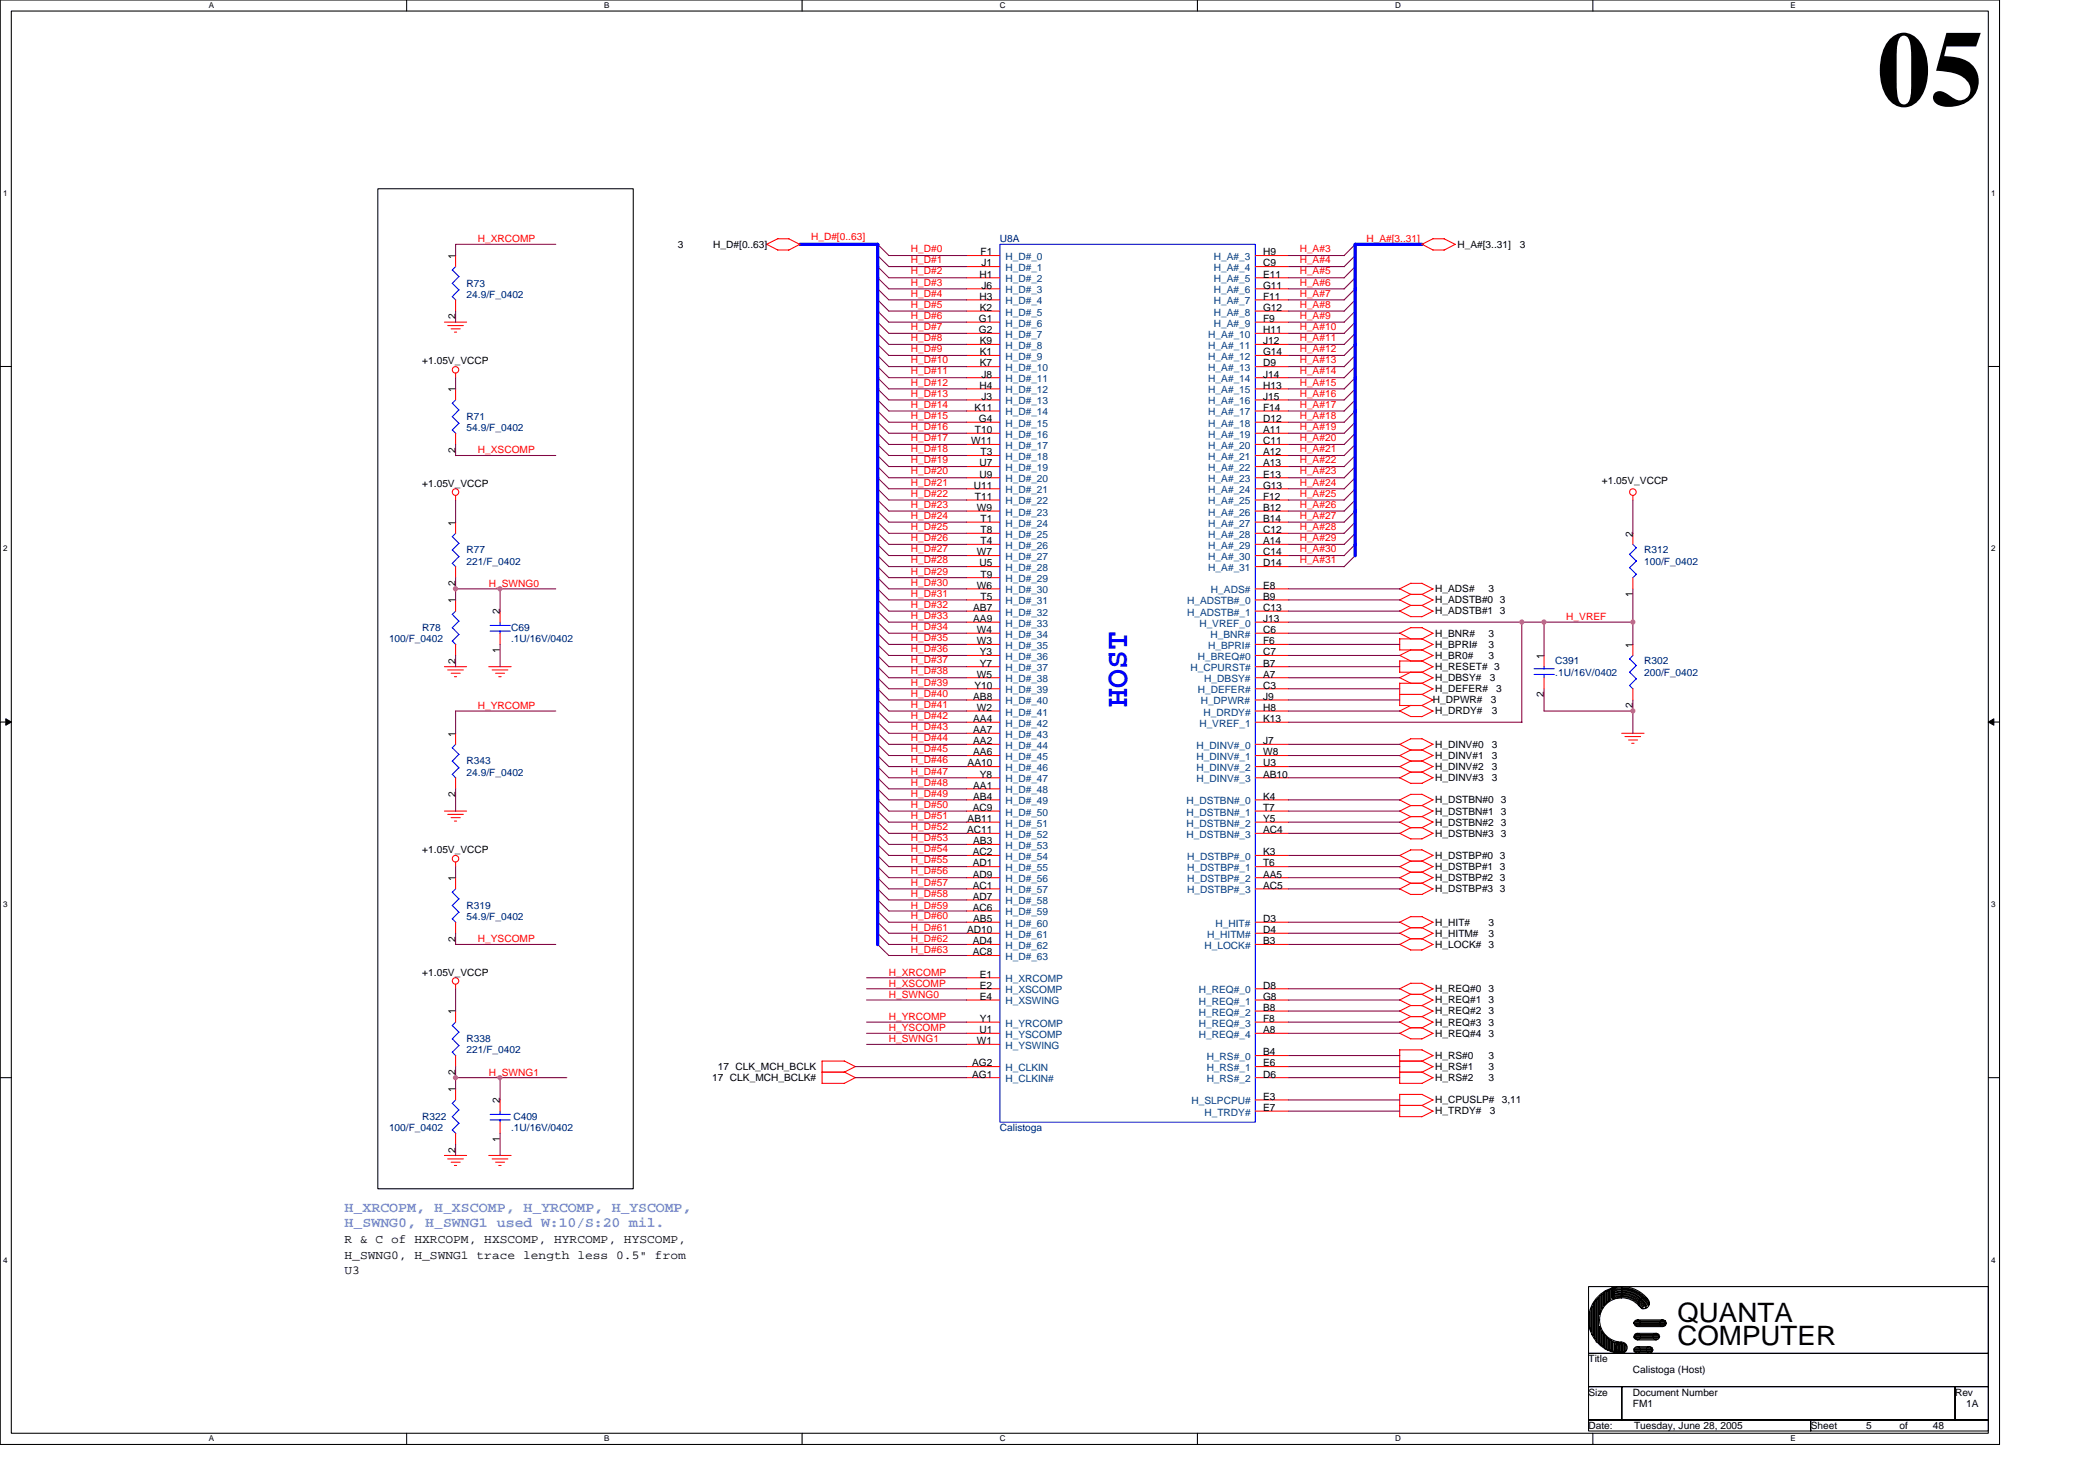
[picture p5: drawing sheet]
<svg xmlns="http://www.w3.org/2000/svg" width="297mm" height="210mm" viewBox="0 0 297 210" stroke-linecap="round" stroke-linejoin="round" font-family="sans-serif">
<path d="M0 0h283.5v204.7h-283.5zM1.6 1.6h280.3v201.5h-280.3z" fill="none" stroke="#000" stroke-width=".15"/>
<g fill="#fff">
<path d="M29.6 .1h.8v1.3h-.8z"/>
<path d="M29.6 203.3h.8v1.3h-.8z"/>
</g>
<path d="M57.7 0v1.6M57.7 203.1v1.6" fill="none" stroke="#000" stroke-width=".15"/>
<g fill="#fff">
<path d="M85.7 .1h.7v1.3h-.7z"/>
<path d="M85.7 203.3h.7v1.3h-.7z"/>
</g>
<path d="M113.7 0v1.6M113.7 203.1v1.6" fill="none" stroke="#000" stroke-width=".15"/>
<g fill="#fff">
<path d="M141.7 .1h.9v1.3h-.9z"/>
<path d="M141.7 203.3h.9v1.3h-.9z"/>
</g>
<path d="M169.8 0v1.6M169.8 203.1v1.6" fill="none" stroke="#000" stroke-width=".15"/>
<g fill="#fff">
<path d="M197.8 .1h.8v1.3h-.8z"/>
<path d="M197.8 203.3h.8v1.3h-.8z"/>
</g>
<path d="M225.8 0v1.6M225.8 203.1v1.6" fill="none" stroke="#000" stroke-width=".15"/>
<g fill="#fff">
<path d="M253.9 .1h.7v1.3h-.7z"/>
<path d="M253.9 203.3h.7v1.3h-.7z"/>
<path d="M.4 26.8h.7v1.2h-.7z"/>
<path d="M282.3 26.8h.6v1.2h-.6z"/>
<path d="M.4 77.1h.7v1.3h-.7z"/>
<path d="M282.3 77.1h.6v1.3h-.6z"/>
</g>
<path d="M0 51.9h1.6M281.9 51.9h1.6" fill="none" stroke="#000" stroke-width=".15"/>
<g fill="#fff">
<path d="M.4 127.5h.7v1.3h-.7z"/>
<path d="M282.3 127.5h.6v1.3h-.6z"/>
</g>
<path d="M0 102.3h1.6M281.9 102.3h1.6" fill="none" stroke="#000" stroke-width=".15"/>
<path d="M.8 101.9l.8 .4-.8 .5zM281.9 102.3l.8-.4v.9z" fill="#000" stroke="#000" stroke-width=".14"/>
<g fill="#fff">
<path d="M.4 177.9h.7v1.3h-.7z"/>
<path d="M282.3 177.9h.6v1.3h-.6z"/>
</g>
<g fill="none" stroke="#000" stroke-width=".15">
<path d="M53.6 26.8h36.2v141.7h-36.2zM0 152.7h1.6M281.9 152.7h1.6M225.2 182.4h56.7v9.4h-56.7zM225.2 191.8h56.7v4.7h-56.7zM225.2 196.5h4.8v4.8h-4.8zM225.4 186v2.2l.2 .5M225.7 185.2v3.9l.2 .2M225.7 185.2l-.2 .3v3.2M225.9 184.8v4.5M226 184.6v5l.2 .2M226 184.5l-.1 .4"/>
<path d="M226.3 184.2v6M226.4 184.2l-.2 .2v5.4M226.6 183.9v6.5M226.6 190.4h.2M226.7 183.9l-.2 .2v6.1M226.8 183.6v2.7l.2-.5M227 188.3v2.3l.1 .1M227 188.4l-.2-.4v2.4M227.1 183.5v2M227.1 183.4l-.1 .2v2.2M227.3 189v1.9M227.3 190.9l.2 .1"/>
<path d="M227.3 189l-.2-.3v2M227.3 185.3l-.2 .2M227.4 183.1v2M227.4 189.1v1.9M227.4 189.1l.2 .2M227.5 183.1l-.2 .2v2M227.6 191.2h.2M227.6 189.3v1.9M227.6 184.8l-.2 .2M227.8 183v1.7M227.8 183h-.2v1.9M227.9 189.6v1.7h.2"/>
<path d="M227.9 189.6l-.1-.2v1.8M227.9 184.5l-.1 .2M228.1 182.8v1.6M228.1 182.8l-.2 .2v1.6M228.2 182.8v1.4M228.2 189.9v1.4l.2 .2M228.2 189.9l-.1-.1v1.5M228.2 184.2l-.1 .2M228.4 182.7v1.6M228.4 189.9v1.6M228.4 189.9l.2 .2M228.4 182.6l-.2 .2"/>
<path d="M228.5 190.1v1.4M228.7 183.7l1.2-.2a3.6 3.6 0 0 1 3.1 1.7M228.7 183.5l1.2-.2a3.8 3.8 0 0 1 3.4 2.1M228.7 183.3l1.2-.2a3.9 3.9 0 0 1 3.6 2.3M228.7 183.2l1.2-.2a4 4 0 0 1 3.6 2.1M228.7 183l1.2-.2a4.2 4.2 0 0 1 3.8 2.2M228.7 182.7l1.2-.2a4.6 4.6 0 0 1 3.9 2.2M228.7 190.1v1.4h-.2M228.7 184.1l-.2-.2v-1.3l.2-.1v1.6M228.7 190.2h.2M228.7 184l1.2-.2a3.3 3.3 0 0 1 3 1.7M228.7 183.8l1.2-.2a3.5 3.5 0 0 1 3.1 1.9"/>
<path d="M228.8 182.8l1.1-.1a4.4 4.4 0 0 1 3.9 2.2M228.9 191.5h.1M228.9 182.6v1.3M228.9 190.2v1.3M229 190.2h.2M229 190.2v1.3M229.3 190.2v1.5l.2-.2M229.3 190.2l-.5 1.4h.4v-1.4M229.5 190.2v1.3M229.5 190.2l.2 .4M229.6 190.5v1.1h.2M229.9 182.4l-1.4 .2"/>
<path d="M229.9 183.9l-1.1 .2M230 196.5h47.2v4.8h-47.2zM230 190.4v1.2h.1v-1.2h.2M230 190.4h-.2v1.2M230.3 190.4v1.3l.1-.2M230.4 190.5v1M230.4 190.5l.2 .2M230.6 190.7v.6M231.7 187.6h4.6M231.7 189.4h3.6M231.8 187.2h4.3v.2h-4.4v.2M231.8 189.1h3.4"/>
<path d="M231.8 191h2.4M232 187.9h4.1M232 189.8h3M232 191.6h2.2M232.2 190.9h1.7M232.2 191.8h1.7M232.2 189.9h2.7M232.2 189h2.7M232.2 188h3.6M232.2 187.1h3.6M232.4 185.1a3.1 3.1 0 0 0-2.5-1.2 3.1 3.1 0 0 0-3.1 3.1 3.2 3.2 0 0 0 3.1 3.2M233.6 184.1a4.7 4.7 0 0 0-3.7-1.7 4.7 4.7 0 0 0-4.7 4.6 4.7 4.7 0 0 0 4.7 4.8"/>
<path d="M234.2 191.2h-2.5v.1h2.7l-.2 .2M234.2 191v.2M234.2 191.5h-2.5l.3 .2M235.2 189.1v.2h-3.4l-.1 .2M235.3 189.4l-.2 .2h-3.4l.3 .2M236.1 187.7h-4.3l.2 .2M236.3 187.6l-.2 .1M277.2 196.5h4.7v4.8h-4.7zM225.2 201.3h31.5v1.5h-31.5zM256.7 201.3h25.2v1.5h-25.2z"/>
<circle cx="229.9" cy="191" r=".78"/>
<circle cx="232.1" cy="187.5" r=".46"/>
<circle cx="232.1" cy="191.3" r=".46"/>
<circle cx="232.1" cy="189.4" r=".46"/>
<circle cx="233.1" cy="184.7" r=".77"/>
<circle cx="233.9" cy="191.3" r=".46"/>
<circle cx="234.8" cy="189.4" r=".46"/>
<circle cx="235.8" cy="187.5" r=".47"/>
</g>
<g fill="none" stroke="#f00" stroke-width=".15">
<path d="M64.6 36.2v1.6M108.7 34.6l1.6 .8M110.3 33.8h1.6M110.3 33.8l-1.6 .8M111.8 33.8l1.6 .8M113.4 34.6l-1.6 .8h-1.5M137 36.2h4.8M137 37.8h4.8M137 39.4h4.8M178 36.2h4.7M178 37.8h4.7M178 39.4h4.7"/>
<path d="M201.6 34.6l1.6 .8M203.2 35.4h1.6M203.2 33.8h1.6l1.6 .8M203.2 33.8l-1.6 .8M206.3 34.6l-1.6 .9M63 45.7h3.2M63.5 46.1h2.2M64 46.6h1.3M64.4 47.1h.3M64.6 42.5v1.6M64.6 52.9v.7M64.6 55.1v1.6"/>
<path d="M137 45.7h4.8M137 40.9h4.8M137 42.5h4.8M137 44.1h4.8M137 47.2h4.8M137 48.8h4.8M137 50.4h4.8M137 52h4.8M137 53.5h4.8M137 55.1h4.8M137 56.7h4.8M137 58.3h4.8"/>
<path d="M137 59.8h4.8M178 45.7h4.7M178 40.9h4.7M178 42.5h4.7M178 44.1h4.7M178 47.2h4.7M178 48.8h4.7M178 50.4h4.7M178 52h4.7M178 53.5h4.7M178 55.1h4.7M178 56.7h4.7"/>
<path d="M178 58.3h4.7M178 59.8h4.7M64.6 61.4v1.6M64.6 70.2v.7M64.6 74v1.6M137 61.4h4.8M137 63h4.8M137 64.6h4.8M137 66.1h4.8M137 67.7h4.8M137 69.3h4.8M137 70.9h4.8"/>
<path d="M137 72.4h4.8M137 74h4.8M137 75.6h4.8M137 77.2h4.8M137 78.7h4.8M178 61.4h4.7M178 63h4.7M178 64.6h4.7M178 66.1h4.7M178 67.7h4.7M178 69.3h4.7M178 70.9h4.7"/>
<path d="M178 72.4h4.7M178 74h4.7M178 75.6h4.7M178 77.2h4.7M178 78.7h4.7M231.5 70.2v.7M231.5 75.6v1.6M63 94.5h3.2M63.5 95h2.2M64 95.4h1.3M64.4 95.9h.3M64.6 80.3v1.6"/>
<path d="M64.6 85v1.6M64.6 91.3v1.6M69.3 94.5h3.2M69.8 95h2.2M70.3 95.4h1.2M70.7 95.9h.4M70.9 86.6v1.6M70.9 89.7v1.6M137 94.5h4.8M137 80.3h4.8M137 83.5h4.8M137 85h4.8"/>
<path d="M137 86.6h4.8M137 88.2h4.8M137 89.7h4.8M137 91.3h4.8M137 92.9h4.8M137 81.9h4.8M137 96.1h4.8M137 97.6h4.8M137 99.2h4.8M178 94.5h4.7M178 80.3h4.7M178 83.5h4.7"/>
<path d="M178 85h4.7M178 86.6h4.7M178 88.2h4.7M178 89.7h4.7M178 91.3h4.7M178 92.9h4.7M178 96.1h4.7M178 97.6h4.7M178 99.2h4.7M198.4 92.1h3.2l1.6 .8M198.4 92.9l1.6 .8M198.4 98.4h3.2"/>
<path d="M198.4 95.3h3.2l1.6 .8M198.4 96l1.6 .8M198.4 83.4l1.6 .8M198.4 85l1.6 .8M198.4 89.7l1.6 .9M198.4 86.6l1.6 .8M198.5 93.7h3.1l1.6 .8M198.5 90.5v1.6M198.5 93.7v1.6M198.5 96.8v3.2M198.5 100h3.1M198.5 96.8h3.1l1.6 .8"/>
<path d="M198.5 90.6h3.1l1.6 .8M200 84.2h1.6l1.6 .8M200 85.8h1.6l1.6 .8M200 87.4h1.6M200 82.7h1.6l1.6 .8M200 89h1.6l1.6 .8M200 92.1l-1.5 .8M200 95.2l-1.5 .9M200 100l-1.5 .8M200 82.7l-1.5 .8M200 84.2l-1.5 .8M200 88.9l-1.5 .8"/>
<path d="M200 85.8l-1.5 .8M201.6 98.4l1.6 .8M201.6 100l1.6 .8M203.2 92.9l-1.6 .8M203.2 97.6l-1.6 .8M203.2 96.1l-1.6 .8M203.2 94.5l-1.6 .8M203.2 83.5l-1.6 .8M203.2 85l-1.6 .8M203.2 91.3l-1.6 .8M203.2 89.7l-1.6 .9M203.2 86.6l-1.6 .8"/>
<path d="M203.2 99.2l-1.6 .8M218.9 92.9v1.6M218.9 96.1v1.5M231.5 81.9v1.6M231.5 91.3v1.6M231.5 97.6v1.6M63 115h3.2M63.5 115.4h2.2M64 115.9h1.3M64.4 116.4h.3M64.6 103.9v1.6M64.6 110.2v1.6"/>
<path d="M137 103.9h4.8M137 115h4.8M137 100.8h4.8M137 102.4h4.8M137 105.5h4.8M137 107.1h4.8M137 108.6h4.8M137 110.2h4.8M137 111.8h4.8M137 113.4h4.8M137 116.5h4.8M137 118.1h4.8"/>
<path d="M137 119.7h4.8M178 115h4.7M178 100.8h4.7M178 102.4h4.7M178 105.5h4.7M178 107.1h4.7M178 108.6h4.7M178 110.2h4.7M178 113.4h4.7M178 116.5h4.7M178 118.1h4.7M198.4 100.8l1.6 .8"/>
<path d="M198.5 108.6l1.5 .9M198.5 116.5l1.5 .8M198.5 118.1l1.5 .8M198.5 113.4l1.5 .8M198.5 110.2l1.5 .8M198.5 105.5l1.5 .8M198.5 107.1l1.5 .8M198.5 115l1.5 .8M200 112.6h1.6M200 104.7h1.6M200 101.6h1.6M200 107.9l-1.6 .8"/>
<path d="M200 115.7l-1.6 .8M200 117.3l-1.6 .8M200 112.6l-1.6 .8M200 109.4l-1.6 .9M200 104.7l-1.6 .8M200 106.3l-1.6 .8M200 114.2l-1.6 .8M201.6 107.8l1.6 .8M201.6 115.7l1.6 .8M201.6 117.3l1.6 .8M201.6 112.6l1.6 .8M201.6 109.4l1.6 .8"/>
<path d="M201.6 104.7l1.6 .8M201.6 106.3l1.6 .8M201.6 114.2l1.6 .8M203.2 100.8l-1.6 .8M203.2 108.6l-1.6 .8h-1.6M203.2 107.1l-1.6 .8h-1.6M203.2 116.5l-1.6 .8h-1.6M203.2 114.9l-1.6 .8h-1.6M203.2 118.1l-1.6 .8h-1.6M203.2 113.3l-1.6 .9h-1.6M203.2 110.2l-1.6 .8h-1.6M203.2 105.5l-1.6 .8h-1.6"/>
<path d="M229.9 103.9h3.2M230.4 104.4h2.2M230.9 104.9h1.3M231.3 105.3h.4M64.6 122.2v.7M64.6 124.4v1.6M64.6 130.7v1.6M64.6 139.5v.7M137 138.6h4.8M137 121.2h4.8M137 122.8h4.8M137 124.4h4.8"/>
<path d="M137 126h4.8M137 127.6h4.8M137 129.1h4.8M137 130.7h4.8M137 132.3h4.8M137 133.9h4.8M137 135.4h4.8M178 121.2h4.7M178 122.8h4.7M178 124.4h4.7M178 126h4.7M178 130.7h4.7"/>
<path d="M178 132.3h4.7M178 133.9h4.7M198.4 133.8l1.6 .8M198.4 132.2l1.6 .9M198.4 130.7l1.6 .8M198.5 124.4l1.5 .8M198.5 126l1.5 .8M198.5 121.2l1.5 .9M198.5 122.8l1.5 .8M200 133.1h1.6l1.6 .8M200 134.6h1.6M200 131.5h1.6l1.6 .8"/>
<path d="M200 120.5h1.6M200 129.9h1.6l1.6 .8M200 123.6l-1.6 .8M200 125.2l-1.6 .8M200 120.5l-1.6 .8M200 122l-1.6 .9M200 139.4h1.6l1.6 .8M200 133l-1.5 .9M200 131.5l-1.5 .8M200 129.9l-1.5 .8M200 139.3l-1.5 .8M201.6 123.6l1.6 .8"/>
<path d="M201.6 125.2l1.6 .8M201.6 120.4l1.6 .8M201.6 122l1.6 .8M203.2 133.9l-1.6 .8M203.2 132.3l-1.6 .8M203.2 130.7l-1.6 .8M203.2 124.4l-1.6 .8h-1.6M203.2 122.8l-1.6 .8h-1.6M203.2 126l-1.6 .8h-1.6M203.2 121.2l-1.6 .8h-1.6M64.6 143.3v1.6M64.6 149.6v1.6"/>
<path d="M64.6 154.3v1.6M70.9 155.9v1.6M70.9 159v1.6M116.5 152h3.2M119.7 150.4l1.6 .8M119.7 151.9l1.6 .8M119.7 150.4h-3.2l.1 3.2 3.1-.1M121.3 151.2l-1.6 .8M121.3 152.7l-1.6 .8M137 152.7h4.8M137 151.2h4.8M137 140.1h4.8"/>
<path d="M137 141.7h4.8M137 144.9h4.8M137 146.5h4.8M137 148h4.8M178 152.7h4.7M178 151.2h4.7M178 140.1h4.7M178 141.7h4.7M178 144.9h4.7M178 146.5h4.7M178 143.3h4.7M178 149.6h4.7"/>
<path d="M178 155.9h4.7M178 157.5h4.7M198.4 150.4h3.2l1.6 .8M198.4 152h3.2l1.6 .8M198.4 153.5h3.2M198.4 156.7h3.2l1.6 .8M198.4 158.3h3.2M198.4 143.3l1.6 .8M198.4 144.8l1.6 .9M198.4 146.4l1.6 .8M198.4 141.7l1.6 .8M198.4 140.1l1.6 .8"/>
<path d="M198.5 148.8v4.7M198.5 155.1v3.2M198.5 155.1h3.1l1.6 .8M198.5 148.8h3.1l1.6 .8M200 142.5h1.6l1.6 .8M200 144.1h1.6l1.6 .8M200 145.7h1.6l1.6 .8M200 147.2h1.6M200 140.9h1.6l1.6 .9M200 142.5l-1.5 .8M200 144.1l-1.5 .8M200 145.6l-1.5 .9"/>
<path d="M200 140.9l-1.5 .8M203.2 152.7l-1.6 .9M203.2 151.2l-1.6 .8M203.2 155.9l-1.6 .8M203.2 157.5l-1.6 .8M203.2 143.3l-1.6 .8M203.2 144.9l-1.6 .8M203.2 146.5l-1.6 .8M203.2 141.7l-1.6 .8M203.2 140.1l-1.6 .8M203.2 149.6l-1.6 .8M63 163.8h3.2"/>
<path d="M63.5 164.3h2.2M64 164.7h1.3M64.4 165.2h.3M64.6 160.6v1.6M69.3 163.8h3.2M69.8 164.3h2.2M70.3 164.7h1.2M70.7 165.2h.4"/>
<circle cx="64.6" cy="52.4" r=".46"/>
<circle cx="64.6" cy="69.7" r=".46"/>
<circle cx="231.5" cy="69.7" r=".47"/>
<circle cx="64.6" cy="121.7" r=".46"/>
<circle cx="64.6" cy="139" r=".46"/>
</g>
<g fill="none" stroke="#00f" stroke-width=".15">
<path d="M64.6 37.8l-.5 .5 1 .9M65.1 39.2l-1 1 1 .9M141.8 34.6h36.2v124.4h-36.2zM64.1 42l.5 .5M64.1 57.1l1 1M64.1 59.1l1 .9M64.6 56.7l-.5 .5M65.1 41.1l-1 1M65.1 58.1l-1 1M65.1 60l-1 1M64.1 79.8l.5 .5M64.1 60.9l.5 .5"/>
<path d="M64.6 75.6l-.5 .5 1 .9M65.1 77l-1 1 1 .9-1 1M231 78.5l1 1M231.5 77.1l.5 .5M232 79.5l-.9 1M232 77.6l-.9 1M64.1 90.8l.5 .6M64.6 86.6l-.5 .5 1 1-1 .9 1 .9-1 1M69.5 88.6h2.8M69.5 89.5h2.8M70.9 88.2v.5M70.9 89.4v.3"/>
<path d="M217.5 95.6h2.9M217.5 94.8h2.9M218.9 94.5v.3M218.9 95.6v.5M231 80.4l1 1M231.1 97.2l.4 .4M231.5 92.9l-.5 .5 1 .9M232 94.3l-1 1 1 .9M232 96.2l-1 1M232 81.4l-.5 .5M64.1 106l1 .9M64.1 107.9l1 .9"/>
<path d="M64.1 109.7l.5 .6M64.6 105.5l-.5 .5M65.1 106.9l-1 1M65.1 108.8l-1 1M64.1 126.4l1 1M64.6 126l-.5 .5M65.1 127.4l-1 1 1 .9M65.1 129.3l-1 .9 .5 .5M64.1 149.1l.5 .5M64.6 144.9l-.5 .5 1 .9-1 1 1 .9-1 .9M64.6 155.9l-.5 .5 1 .9M65.1 157.3l-1 1 1 .9"/>
<path d="M65.1 159.2l-1 1M69.5 157.9h2.8M69.5 158.7h2.8M70.9 157.5v.5M70.9 158.7v.3M64.1 160.1l.5 .5"/>
</g>
<g fill="none" stroke="#800040" stroke-width=".15">
<path d="M78.8 34.6h-14.2v1.6M124.4 34.6l1.6 1.6h11.1M124.4 37.8l1.6 1.6h11.1M124.4 39.3l1.6 1.6h11.1M124.4 36.2l1.6 1.6h11.1M182.7 39.4h7.9M182.7 36.2h7.9M182.7 37.8h7.9M192.1 34.6l-1.5 1.6M192.1 37.8l-1.5 1.6M192.1 39.4l-1.5 1.6M192.1 36.2l-1.5 1.6"/>
<path d="M64.6 44.1v1.6M64.6 53.5v1.6M124.4 51.9l1.6 1.6h11.1M124.4 59.8l1.6 1.6h11.1M124.4 55.1l1.6 1.6h11.1M124.4 58.2l1.6 1.6h11.1M124.4 53.5l1.6 1.6h11.1M124.4 42.5l1.6 1.6h11.1M124.4 50.4l1.6 1.6h11.1M124.4 45.6l1.6 1.6h11.1M124.4 44.1l1.6 1.6h11.1M124.4 47.2l1.6 1.6h11.1"/>
<path d="M124.4 48.8l1.6 1.6h11.1M124.4 56.7l1.6 1.6h11.1M124.4 40.9l1.6 1.6h11.1M182.7 52h7.9M182.7 55.1h7.9M182.7 42.5h7.9M182.7 58.3h7.9M182.7 50.4h7.9M182.7 53.5h7.9M182.7 40.9h7.9M182.7 48.8h7.9M182.7 44.1h7.9"/>
<path d="M182.7 47.2h7.9M182.7 45.7h7.9M182.7 59.8h7.9M182.7 56.7h7.9M192.1 44.1l-1.5 1.6M192.1 56.7l-1.5 1.6M192.1 59.8l-1.5 1.6M192.1 45.7l-1.5 1.6M192.1 48.8l-1.5 1.6M192.1 53.5l-1.5 1.6M192.1 50.4l-1.5 1.6M192.1 42.5l-1.5 1.6"/>
<path d="M192.1 47.2l-1.5 1.6M192.1 58.3l-1.5 1.6M192.1 55.1l-1.5 1.6M192.1 52l-1.5 1.6M192.1 40.9l-1.5 1.6M64.6 63v1.6M64.6 70.9v3.1M64.6 64.6h14.2M124.4 66.1l1.6 1.6h11.1M124.4 64.5l1.6 1.6h11.1M124.4 67.7l1.6 1.6h11.1M124.4 70.8l1.6 1.6h11.1"/>
<path d="M124.4 78.7l1.6 1.6h11.1M124.4 69.3l1.6 1.6h11.1M124.4 75.6l1.6 1.6h11.1M124.4 74l1.6 1.6h11.1M124.4 77.1l1.6 1.6h11.1M124.4 72.4l1.6 1.6h11.1M124.4 63l1.6 1.6h11.1M124.4 61.4l1.6 1.6h11.1M182.7 77.2h7.9M182.7 64.6h7.9M182.7 75.6h7.9M182.7 72.4h7.9"/>
<path d="M182.7 66.1h7.9M182.7 74h7.9M182.7 67.7h7.9M182.7 61.4h7.9M182.7 78.7h7.9M182.7 70.9h7.9M182.7 63h7.9M182.7 69.3h7.9M192.1 70.9l-1.5 1.6M192.1 67.7l-1.5 1.6M192.1 72.4l-1.5 1.6M192.1 75.6l-1.5 1.6"/>
<path d="M192.1 61.4l-1.5 1.6M192.1 64.6l-1.5 1.5M192.1 77.2l-1.5 1.6M192.1 66.1l-1.5 1.6M192.1 69.3l-1.5 1.6M192.1 74l-1.5 1.6M192.1 63l-1.5 1.6M192.1 78.7l-1.5 1.6M231.5 70.9v4.7M64.6 81.9v3.1M64.6 92.9v1.6M64.6 83.5h14.2"/>
<path d="M70.9 83.5v3.1M70.9 91.3v3.2M124.4 97.6l1.6 1.6h11.1M124.4 99.2l1.6 1.6h11.1M124.4 94.5l1.6 1.6h11.1M124.4 88.2l1.6 1.5h11.1M124.4 91.3l1.6 1.6h11.1M124.4 92.9l1.6 1.6h11.1M124.4 96l1.6 1.6h11.1M124.4 83.4l1.6 1.6h11.1M124.4 80.3l1.6 1.6h11.1M124.4 81.9l1.6 1.6h11.1"/>
<path d="M124.4 89.7l1.6 1.6h11.1M124.4 85l1.6 1.6h11.1M124.4 86.6l1.6 1.6h11.1M182.7 86.6h15.8M182.7 92.9h15.8M182.7 85h15.8M182.7 83.5h15.8M182.7 89.7h15.8M182.7 94.5h15.8M182.7 91.3h15.8M182.7 99.2h15.8M182.7 80.3h7.9"/>
<path d="M182.7 88.2h48.8M182.7 96.1h15.8M182.7 97.6h15.8M215.8 88.2v14.2M218.9 88.2v4.7M218.9 97.6v3.2M231.5 83.5v7.9M231.5 99.2v4.7M64.6 111.8v3.2M78.8 100.8h-14.2v3.1M124.4 100.8l1.6 1.6h11.1M124.4 108.6l1.6 1.6h11.1"/>
<path d="M124.4 119.7l1.6 1.5h11.1M124.4 118.1l1.6 1.6h11.1M124.4 114.9l1.6 1.6h11.1M124.4 107.1l1.6 1.5h11.1M124.4 113.3l1.6 1.7h11.1M124.4 116.5l1.6 1.6h11.1M124.4 110.2l1.6 1.6h11.1M124.4 111.8l1.6 1.6h11.1M124.4 102.3l1.6 1.6h11.1M124.4 103.9l1.6 1.6h11.1M124.4 105.5l1.6 1.6h11.1M182.7 108.6h15.8"/>
<path d="M182.7 116.5h15.8M182.7 100.8h15.8M182.7 110.2h15.8M182.7 115h15.8M182.7 107.1h15.8M182.7 105.5h15.8M182.7 113.4h15.8M182.7 118.1h15.8M182.7 102.4h33.1M218.9 100.8h12.6M64.6 122.8v1.6M64.6 132.3v1.6"/>
<path d="M64.6 133.9h14.2M122.9 138.6h14.2M124.4 122.8l1.6 1.6h11.1M124.4 124.4l1.6 1.6h11.1M124.4 129.1l1.6 1.6h11.1M124.4 132.2l1.6 1.7h11.1M124.4 127.5l1.6 1.6h11.1M124.4 133.8l1.6 1.6h11.1M124.4 126l1.6 1.6h11.1M124.4 130.7l1.6 1.6h11.1M124.4 121.2l1.6 1.6h11.1M182.7 130.7h15.8"/>
<path d="M182.7 133.9h15.8M182.7 124.4h15.8M182.7 122.8h15.8M182.7 132.3h15.8M182.7 126h15.8M182.7 121.2h15.8M64.6 140.1v3.2M64.6 151.2v3.1M64.6 152.7h15.8M70.9 152.7v3.2M121.3 152.7h15.8M121.3 151.2h15.8"/>
<path d="M122.9 146.5h14.2M122.9 140.1h14.2M122.9 144.9h14.2M122.9 141.7h14.2M122.9 148h14.2M182.7 146.5h15.8M182.7 140.1h15.8M182.7 144.9h15.8M182.7 149.6h15.8M182.7 152.7h15.8M182.7 151.2h15.8M182.7 157.5h15.8"/>
<path d="M182.7 141.7h15.8M182.7 143.3h15.8M182.7 155.9h15.8M64.6 162.2v1.6M70.9 160.6v3.2"/>
</g>
<path d="M113.4 34.6h11v99.3M201.6 34.6h-9.5v44.2" fill="none" stroke="#00f" stroke-width=".47"/>
<g fill="#f0f" stroke="#f0f" stroke-width=".15">
<circle cx="70.9" cy="152.7" r=".3"/>
<circle cx="231.5" cy="100.8" r=".3"/>
<circle cx="64.6" cy="152.7" r=".3"/>
<circle cx="64.6" cy="83.4" r=".31"/>
<circle cx="70.9" cy="83.4" r=".3"/>
<circle cx="231.5" cy="88.2" r=".3"/>
<circle cx="215.8" cy="88.2" r=".3"/>
<circle cx="218.9" cy="88.2" r=".31"/>
</g>
<text font-size="15.1" x="266.2" y="15">05</text>
<text font-size="4.6" fill="#00f" x="159.8" y="100.1" transform="rotate(-90 159.8 100.1)">HOST</text>
<g font-size="3.8">
<text x="237.8" y="187.3">QUANTA</text>
<text x="237.8" y="190.7">COMPUTER</text>
</g>
<g font-size="2.1" fill="#8080ff">
<text x="48.8" y="171.8">H_XRCOPM, H_XSCOMP, H_YRCOMP, H_YSCOMP,</text>
<text x="48.8" y="173.9">H_SWNG0, H_SWNG1 used W:10/S:20 mil.</text>
</g>
<g font-size="1.7">
<text x="48.8" y="176.2">R &amp; C of HXRCOPM, HXSCOMP, HYRCOMP, HYSCOMP,</text>
<text x="48.8" y="178.4">H_SWNG0, H_SWNG1 trace length less 0.5&quot; from</text>
<text x="48.8" y="180.6">U3</text>
</g>
<g font-size="1.4" fill="#f00">
<text x="67.8" y="34.3">H_XRCOMP</text>
<text x="115" y="34">H_D#[0..63]</text>
<text x="129.2" y="35.8">H_D#0</text>
<text x="184.3" y="35.8">H_A#3</text>
<text x="193.7" y="34.3">H_A#[3..31]</text>
<text x="129.2" y="38.9">H_D#2</text>
<text x="129.2" y="40.5">H_D#3</text>
<text x="129.2" y="37.3">H_D#1</text>
<text x="184.3" y="40.5">H_A#6</text>
<text x="184.3" y="38.9">H_A#5</text>
<text x="184.3" y="37.3">H_A#4</text>
<text x="129.2" y="43.6">H_D#5</text>
<text x="129.2" y="46.8">H_D#7</text>
<text x="129.2" y="45.2">H_D#6</text>
<text x="129.2" y="42.1">H_D#4</text>
<text x="184.3" y="42.1">H_A#7</text>
<text x="184.3" y="46.8">H_A#10</text>
<text x="184.3" y="45.2">H_A#9</text>
<text x="184.3" y="43.6">H_A#8</text>
<text x="129.2" y="51.5">H_D#10</text>
<text x="129.2" y="49.9">H_D#9</text>
<text x="129.2" y="53.1">H_D#11</text>
<text x="129.2" y="48.3">H_D#8</text>
<text x="184.3" y="49.9">H_A#12</text>
<text x="184.3" y="53.1">H_A#14</text>
<text x="184.3" y="48.3">H_A#11</text>
<text x="184.3" y="51.5">H_A#13</text>
<text x="129.2" y="57.8">H_D#14</text>
<text x="129.2" y="54.7">H_D#12</text>
<text x="129.2" y="59.4">H_D#15</text>
<text x="129.2" y="56.2">H_D#13</text>
<text x="184.3" y="54.7">H_A#15</text>
<text x="184.3" y="57.8">H_A#17</text>
<text x="184.3" y="56.2">H_A#16</text>
<text x="184.3" y="59.4">H_A#18</text>
<text x="67.8" y="64.3">H_XSCOMP</text>
<text x="129.2" y="64.1">H_D#18</text>
<text x="129.2" y="60.9">H_D#16</text>
<text x="129.2" y="65.7">H_D#19</text>
<text x="129.2" y="62.5">H_D#17</text>
<text x="184.3" y="65.7">H_A#22</text>
<text x="184.3" y="64.1">H_A#21</text>
<text x="184.3" y="60.9">H_A#19</text>
<text x="184.3" y="62.5">H_A#20</text>
<text x="129.2" y="72">H_D#23</text>
<text x="129.2" y="67.2">H_D#20</text>
<text x="129.2" y="68.8">H_D#21</text>
<text x="129.2" y="70.4">H_D#22</text>
<text x="184.3" y="72">H_A#26</text>
<text x="184.3" y="70.4">H_A#25</text>
<text x="184.3" y="68.8">H_A#24</text>
<text x="184.3" y="67.2">H_A#23</text>
<text x="129.2" y="76.7">H_D#26</text>
<text x="129.2" y="73.6">H_D#24</text>
<text x="129.2" y="75.1">H_D#25</text>
<text x="184.3" y="75.1">H_A#28</text>
<text x="184.3" y="73.6">H_A#27</text>
<text x="184.3" y="76.7">H_A#29</text>
<text x="69.3" y="83.1">H_SWNG0</text>
<text x="129.2" y="81.4">H_D#29</text>
<text x="129.2" y="83">H_D#30</text>
<text x="129.2" y="78.3">H_D#27</text>
<text x="129.2" y="79.8">H_D#28</text>
<text x="184.3" y="79.8">H_A#31</text>
<text x="184.3" y="78.3">H_A#30</text>
<text x="129.2" y="89.3">H_D#34</text>
<text x="129.2" y="84.6">H_D#31</text>
<text x="129.2" y="86.1">H_D#32</text>
<text x="129.2" y="87.7">H_D#33</text>
<text x="222.1" y="87.9">H_VREF</text>
<text x="129.2" y="92.4">H_D#36</text>
<text x="129.2" y="94">H_D#37</text>
<text x="129.2" y="90.9">H_D#35</text>
<text x="129.2" y="95.6">H_D#38</text>
<text x="67.8" y="100.5">H_YRCOMP</text>
<text x="129.2" y="98.7">H_D#40</text>
<text x="129.2" y="101.9">H_D#42</text>
<text x="129.2" y="97.2">H_D#39</text>
<text x="129.2" y="100.3">H_D#41</text>
<text x="129.2" y="105.1">H_D#44</text>
<text x="129.2" y="106.6">H_D#45</text>
<text x="129.2" y="103.5">H_D#43</text>
<text x="129.2" y="108.2">H_D#46</text>
<text x="129.2" y="112.9">H_D#49</text>
<text x="129.2" y="111.3">H_D#48</text>
<text x="129.2" y="109.8">H_D#47</text>
<text x="129.2" y="116.1">H_D#51</text>
<text x="129.2" y="119.2">H_D#53</text>
<text x="129.2" y="117.6">H_D#52</text>
<text x="129.2" y="114.5">H_D#50</text>
<text x="129.2" y="123.9">H_D#56</text>
<text x="129.2" y="122.4">H_D#55</text>
<text x="129.2" y="125.5">H_D#57</text>
<text x="129.2" y="120.8">H_D#54</text>
<text x="129.2" y="130.2">H_D#60</text>
<text x="129.2" y="128.8">H_D#59</text>
<text x="129.2" y="132">H_D#61</text>
<text x="129.2" y="127.1">H_D#58</text>
<text x="67.8" y="133.5">H_YSCOMP</text>
<text x="129.2" y="135.1">H_D#63</text>
<text x="129.2" y="133.5">H_D#62</text>
<text x="126" y="139.8">H_XSCOMP</text>
<text x="126" y="138.3">H_XRCOMP</text>
<text x="126" y="141.4">H_SWNG0</text>
<text x="126" y="146.1">H_YSCOMP</text>
<text x="126" y="144.6">H_YRCOMP</text>
<text x="126" y="147.7">H_SWNG1</text>
<text x="69.3" y="152.4">H_SWNG1</text>
</g>
<g font-size="1.4">
<text x="96.1" y="35.1">3</text>
<text x="101.1" y="35.1">H_D#[0..63]</text>
<text x="206.6" y="35.1">H_A#[3..31]</text>
<text x="215.5" y="35.1">3</text>
<text x="64.6" y="36.7" transform="rotate(-90 64.6 36.7)">1</text>
<text x="138.9" y="39.3">H1</text>
<text x="139" y="36.2">F1</text>
<text x="139.2" y="37.8">J1</text>
<text x="139.2" y="40.9">J6</text>
<text x="179.1" y="36.2">H9</text>
<text x="179.1" y="37.8">C9</text>
<text x="179.1" y="39.3">E11</text>
<text x="179.1" y="40.9">G11</text>
<text x="64.6" y="45.3" transform="rotate(-90 64.6 45.3)">2</text>
<text x="138.8" y="45.6">G1</text>
<text x="138.8" y="47.2">G2</text>
<text x="138.9" y="42.5">H3</text>
<text x="138.9" y="44.1">K2</text>
<text x="179.1" y="42.5">F11</text>
<text x="179.1" y="44.1">G12</text>
<text x="179.1" y="45.6">F9</text>
<text x="179.1" y="47.2">H11</text>
<text x="59.9" y="51.6">+1.05V_VCCP</text>
<text x="138.9" y="48.8">K9</text>
<text x="138.9" y="50.4">K1</text>
<text x="138.9" y="51.9">K7</text>
<text x="139.2" y="53.5">J8</text>
<text x="179.1" y="48.8">J12</text>
<text x="179.1" y="50.4">G14</text>
<text x="179.1" y="51.9">D9</text>
<text x="179.1" y="53.5">J14</text>
<text x="64.6" y="55.6" transform="rotate(-90 64.6 55.6)">1</text>
<text x="138.2" y="58.2">K11</text>
<text x="138.8" y="59.8">G4</text>
<text x="138.9" y="55.1">H4</text>
<text x="139.2" y="56.7">J3</text>
<text x="179.1" y="55.1">H13</text>
<text x="179.1" y="56.7">J15</text>
<text x="179.1" y="58.2">F14</text>
<text x="179.1" y="59.8">D12</text>
<text x="64.6" y="64.2" transform="rotate(-90 64.6 64.2)">2</text>
<text x="137.7" y="63">W11</text>
<text x="138.2" y="61.4">T10</text>
<text x="139" y="64.5">T3</text>
<text x="179.1" y="61.4">A11</text>
<text x="179.1" y="63">C11</text>
<text x="179.1" y="64.5">A12</text>
<text x="59.9" y="69">+1.05V_VCCP</text>
<text x="138.1" y="69.3">U11</text>
<text x="138.2" y="70.8">T11</text>
<text x="138.9" y="66.1">U7</text>
<text x="138.9" y="67.7">U9</text>
<text x="179.1" y="66.1">A13</text>
<text x="179.1" y="67.7">E13</text>
<text x="179.1" y="69.3">G13</text>
<text x="179.1" y="70.8">F12</text>
<text x="227.1" y="68.7">+1.05V_VCCP</text>
<text x="64.6" y="74.5" transform="rotate(-90 64.6 74.5)">1</text>
<text x="138.5" y="72.4">W9</text>
<text x="139" y="74">T1</text>
<text x="139" y="75.6">T8</text>
<text x="139" y="77.1">T4</text>
<text x="179.1" y="72.4">B12</text>
<text x="179.1" y="74">B14</text>
<text x="179.1" y="75.6">C12</text>
<text x="179.1" y="77.1">A14</text>
<text x="231.5" y="76.1" transform="rotate(-90 231.5 76.1)">2</text>
<text x="64.6" y="83.1" transform="rotate(-90 64.6 83.1)">2</text>
<text x="138.5" y="78.7">W7</text>
<text x="138.5" y="83.4">W6</text>
<text x="138.9" y="80.3">U5</text>
<text x="139" y="81.9">T9</text>
<text x="179.1" y="78.7">C14</text>
<text x="179.1" y="80.3">D14</text>
<text x="179.1" y="83.4">E8</text>
<text x="203.5" y="83.9">H_ADS#</text>
<text x="211" y="83.9">3</text>
<text x="64.6" y="85.5" transform="rotate(-90 64.6 85.5)">1</text>
<text x="70.9" y="87.1" transform="rotate(-90 70.9 87.1)">2</text>
<text x="138" y="86.6">AB7</text>
<text x="138" y="88.2">AA9</text>
<text x="138.5" y="89.7">W4</text>
<text x="139" y="85">T5</text>
<text x="179.1" y="85">B9</text>
<text x="179.1" y="86.6">C13</text>
<text x="179.1" y="88.2">J13</text>
<text x="179.1" y="89.7">C6</text>
<text x="203.5" y="85.5">H_ADSTB#0 3</text>
<text x="203.5" y="87.1">H_ADSTB#1 3</text>
<text x="231.5" y="84.6" transform="rotate(-90 231.5 84.6)">1</text>
<text x="64.6" y="94.1" transform="rotate(-90 64.6 94.1)">2</text>
<text x="70.9" y="92.5" transform="rotate(-90 70.9 92.5)">1</text>
<text x="138.5" y="91.3">W3</text>
<text x="138.9" y="92.9">Y3</text>
<text x="138.9" y="94.5">Y7</text>
<text x="179.1" y="91.3">F6</text>
<text x="179.1" y="92.9">C7</text>
<text x="179.1" y="94.5">B7</text>
<text x="203.5" y="93.4">H_BR0#</text>
<text x="203.5" y="95">H_RESET# 3</text>
<text x="203.5" y="91.8">H_BPRI#</text>
<text x="203.5" y="90.2">H_BNR#</text>
<text x="211" y="93.4">3</text>
<text x="211" y="90.2">3</text>
<text x="211" y="91.8">3</text>
<text x="218.9" y="93.4" transform="rotate(-90 218.9 93.4)">1</text>
<text x="231.5" y="91.8" transform="rotate(-90 231.5 91.8)">1</text>
<text x="138" y="99.2">AB8</text>
<text x="138.2" y="97.6">Y10</text>
<text x="138.5" y="96">W5</text>
<text x="138.5" y="100.8">W2</text>
<text x="179.1" y="96">A7</text>
<text x="179.1" y="97.6">C3</text>
<text x="179.1" y="99.2">J9</text>
<text x="179.1" y="100.8">H8</text>
<text x="203.2" y="99.7">H_DPWR#</text>
<text x="203.5" y="98.1">H_DEFER#</text>
<text x="203.5" y="96.5">H_DBSY#</text>
<text x="203.5" y="101.3">H_DRDY#</text>
<text x="211.2" y="96.5">3</text>
<text x="211.4" y="99.7">3</text>
<text x="211.5" y="101.3">3</text>
<text x="212.1" y="98.1">3</text>
<text x="218.9" y="98.8" transform="rotate(-90 218.9 98.8)">2</text>
<text x="231.5" y="100.4" transform="rotate(-90 231.5 100.4)">2</text>
<text x="64.6" y="104.4" transform="rotate(-90 64.6 104.4)">1</text>
<text x="138" y="102.3">AA4</text>
<text x="138" y="103.9">AA7</text>
<text x="138" y="105.5">AA2</text>
<text x="138" y="107.1">AA6</text>
<text x="179.1" y="105.5">J7</text>
<text x="179.1" y="107.1">W8</text>
<text x="179.1" y="102.3">K13</text>
<text x="203.5" y="106">H_DINV#0</text>
<text x="203.5" y="107.6">H_DINV#1</text>
<text x="211.5" y="106">3</text>
<text x="211.5" y="107.6">3</text>
<text x="64.6" y="113" transform="rotate(-90 64.6 113)">2</text>
<text x="137.2" y="108.6">AA10</text>
<text x="138" y="111.8">AA1</text>
<text x="138" y="113.3">AB4</text>
<text x="138.9" y="110.2">Y8</text>
<text x="179.1" y="108.6">U3</text>
<text x="179.1" y="110.2">AB10</text>
<text x="179.1" y="113.3">K4</text>
<text x="203.5" y="109.1">H_DINV#2</text>
<text x="203.5" y="113.9">H_DSTBN#0 3</text>
<text x="203.5" y="110.7">H_DINV#3</text>
<text x="211.5" y="109.1">3</text>
<text x="211.5" y="110.7">3</text>
<text x="137.1" y="118.1">AC11</text>
<text x="137.2" y="116.5">AB11</text>
<text x="137.9" y="114.9">AC9</text>
<text x="138" y="119.7">AB3</text>
<text x="179.1" y="114.9">T7</text>
<text x="179.1" y="116.5">Y5</text>
<text x="179.1" y="118.1">AC4</text>
<text x="203.5" y="117">H_DSTBN#2 3</text>
<text x="203.5" y="118.6">H_DSTBN#3 3</text>
<text x="203.5" y="115.4">H_DSTBN#1 3</text>
<text x="59.9" y="120.9">+1.05V_VCCP</text>
<text x="64.6" y="124.9" transform="rotate(-90 64.6 124.9)">1</text>
<text x="137.9" y="121.2">AC2</text>
<text x="137.9" y="122.8">AD1</text>
<text x="137.9" y="124.4">AD9</text>
<text x="137.9" y="126">AC1</text>
<text x="179.1" y="121.2">K3</text>
<text x="179.1" y="122.8">T6</text>
<text x="179.1" y="124.4">AA5</text>
<text x="179.1" y="126">AC5</text>
<text x="203.5" y="124.9">H_DSTBP#2 3</text>
<text x="203.5" y="121.7">H_DSTBP#0 3</text>
<text x="203.5" y="123.3">H_DSTBP#1 3</text>
<text x="137.9" y="127.5">AD7</text>
<text x="137.9" y="129.1">AC6</text>
<text x="138" y="130.7">AB5</text>
<text x="179.1" y="130.7">D3</text>
<text x="203.5" y="131.2">H_HIT#</text>
<text x="203.5" y="126.4">H_DSTBP#3 3</text>
<text x="211" y="131.2">3</text>
<text x="64.6" y="133.5" transform="rotate(-90 64.6 133.5)">2</text>
<text x="137.1" y="132.2">AD10</text>
<text x="137.9" y="133.8">AD4</text>
<text x="137.9" y="135.4">AC8</text>
<text x="179.1" y="132.2">D4</text>
<text x="179.1" y="133.8">B3</text>
<text x="203.5" y="134.3">H_LOCK#</text>
<text x="203.5" y="132.8">H_HITM#</text>
<text x="211" y="134.3">3</text>
<text x="211" y="132.8">3</text>
<text x="59.9" y="138.3">+1.05V_VCCP</text>
<text x="64.6" y="143.8" transform="rotate(-90 64.6 143.8)">1</text>
<text x="138.9" y="138.6">E1</text>
<text x="138.9" y="140.1">E2</text>
<text x="138.9" y="141.7">E4</text>
<text x="179.1" y="140.1">D8</text>
<text x="179.1" y="141.7">G8</text>
<text x="179.1" y="143.3">B8</text>
<text x="203.5" y="143.8">H_REQ#2</text>
<text x="203.5" y="142.2">H_REQ#1</text>
<text x="203.5" y="140.6">H_REQ#0</text>
<text x="211" y="143.8">3</text>
<text x="211" y="142.2">3</text>
<text x="211" y="140.6">3</text>
<text x="138.5" y="148">W1</text>
<text x="138.9" y="146.4">U1</text>
<text x="138.9" y="144.8">Y1</text>
<text x="179.1" y="144.8">F8</text>
<text x="179.1" y="146.4">A8</text>
<text x="179.1" y="149.6">B4</text>
<text x="203.5" y="145.4">H_REQ#3</text>
<text x="203.5" y="146.9">H_REQ#4</text>
<text x="211" y="145.4">3</text>
<text x="211" y="146.9">3</text>
<text x="64.6" y="154.8" transform="rotate(-90 64.6 154.8)">1</text>
<text x="64.6" y="152.4" transform="rotate(-90 64.6 152.4)">2</text>
<text x="101" y="153.2">17 CLK_MCH_BCLK#</text>
<text x="101.8" y="151.7">17 CLK_MCH_BCLK</text>
<text x="137.8" y="152.7">AG1</text>
<text x="137.8" y="151.2">AG2</text>
<text x="179.1" y="151.2">E6</text>
<text x="179.1" y="152.7">D6</text>
<text x="179.1" y="155.9">E3</text>
<text x="203.5" y="153.2">H_RS#2</text>
<text x="203.5" y="151.7">H_RS#1</text>
<text x="203.5" y="150.1">H_RS#0</text>
<text x="211" y="153.2">3</text>
<text x="211" y="151.7">3</text>
<text x="211" y="150.1">3</text>
<text x="70.9" y="161.8" transform="rotate(-90 70.9 161.8)">1</text>
<text x="70.9" y="156.4" transform="rotate(-90 70.9 156.4)">2</text>
<text x="179.1" y="157.5">E7</text>
<text x="203.5" y="156.4">H_CPUSLP#</text>
<text x="203.5" y="157.9">H_TRDY#</text>
<text x="211.2" y="157.9">3</text>
<text x="212.9" y="156.4">3,11</text>
<text x="64.6" y="163.4" transform="rotate(-90 64.6 163.4)">2</text>
<text x="225.2" y="193.1">Title</text>
<text x="225.2" y="197.8">Size</text>
<text x="231.5" y="197.8">Document Number</text>
<text x="231.5" y="194.6">Calistoga (Host)</text>
<text x="277.2" y="197.8">Rev</text>
<text x="225.2" y="202.5">Date:</text>
<text x="231.5" y="199.4">FM1</text>
<text x="231.7" y="202.5">Tuesday, June 28, 2005</text>
<text x="256.7" y="202.5">Sheet</text>
<text x="264.6" y="202.5">5</text>
<text x="269.3" y="202.5">of</text>
<text x="274" y="202.5">48</text>
<text x="278.8" y="199.4">1A</text>
</g>
<g font-size="1.4" fill="#000080">
<text x="141.8" y="34.3">U8A</text>
<text x="66.2" y="40.6">R73</text>
<text x="66.2" y="42.2">24.9/F_0402</text>
<text x="66.2" y="59.5">R71</text>
<text x="66.2" y="61.1">54.9/F_0402</text>
<text x="66.2" y="78.4">R77</text>
<text x="66.2" y="80">221/F_0402</text>
<text x="233.1" y="78.4">R312</text>
<text x="233.1" y="80">100/F_0402</text>
<text x="59.9" y="89.5">R78</text>
<text x="72.5" y="89.5">C69</text>
<text x="55.2" y="91">100/F_0402</text>
<text x="72.5" y="91">.1U/16V/0402</text>
<text x="220.5" y="94.2">C391</text>
<text x="220.5" y="95.8">.1U/16V/0402</text>
<text x="233.1" y="94.2">R302</text>
<text x="233.1" y="95.8">200/F_0402</text>
<text x="66.2" y="108.4">R343</text>
<text x="66.2" y="109.9">24.9/F_0402</text>
<text x="66.2" y="128.8">R319</text>
<text x="66.2" y="130.4">54.9/F_0402</text>
<text x="66.2" y="147.7">R338</text>
<text x="66.2" y="149.3">221/F_0402</text>
<text x="55.2" y="160.3">100/F_0402</text>
<text x="59.9" y="158.7">R322</text>
<text x="72.5" y="160.3">.1U/16V/0402</text>
<text x="72.8" y="158.7">C409</text>
<text x="141.8" y="160.3">Calistoga</text>
</g>
<g font-size="1.4" fill="#004080">
<text x="142.6" y="36.9">H_D#_0</text>
<text x="142.6" y="38.4">H_D#_1</text>
<text x="142.6" y="40">H_D#_2</text>
<text x="142.6" y="41.6">H_D#_3</text>
<text x="172.1" y="36.9">H_A#_3</text>
<text x="172.1" y="38.4">H_A#_4</text>
<text x="172.1" y="40">H_A#_5</text>
<text x="172.1" y="41.6">H_A#_6</text>
<text x="142.6" y="43.1">H_D#_4</text>
<text x="142.6" y="44.7">H_D#_5</text>
<text x="142.6" y="46.3">H_D#_6</text>
<text x="142.6" y="47.9">H_D#_7</text>
<text x="171.3" y="47.9">H_A#_10</text>
<text x="172.1" y="43.1">H_A#_7</text>
<text x="172.1" y="44.7">H_A#_8</text>
<text x="172.1" y="46.3">H_A#_9</text>
<text x="142.6" y="49.4">H_D#_8</text>
<text x="142.6" y="51">H_D#_9</text>
<text x="142.6" y="52.6">H_D#_10</text>
<text x="171.3" y="49.4">H_A#_11</text>
<text x="171.3" y="51">H_A#_12</text>
<text x="171.3" y="52.6">H_A#_13</text>
<text x="142.6" y="54.2">H_D#_11</text>
<text x="142.6" y="55.8">H_D#_12</text>
<text x="142.6" y="57.3">H_D#_13</text>
<text x="142.6" y="58.9">H_D#_14</text>
<text x="171.3" y="54.2">H_A#_14</text>
<text x="171.3" y="55.8">H_A#_15</text>
<text x="171.3" y="57.3">H_A#_16</text>
<text x="171.3" y="58.9">H_A#_17</text>
<text x="142.6" y="60.5">H_D#_15</text>
<text x="142.6" y="62">H_D#_16</text>
<text x="142.6" y="63.6">H_D#_17</text>
<text x="142.6" y="65.2">H_D#_18</text>
<text x="171.3" y="60.5">H_A#_18</text>
<text x="171.3" y="62">H_A#_19</text>
<text x="171.3" y="63.6">H_A#_20</text>
<text x="171.3" y="65.2">H_A#_21</text>
<text x="142.6" y="66.8">H_D#_19</text>
<text x="142.6" y="68.3">H_D#_20</text>
<text x="142.6" y="69.9">H_D#_21</text>
<text x="142.6" y="71.5">H_D#_22</text>
<text x="171.3" y="66.8">H_A#_22</text>
<text x="171.3" y="68.3">H_A#_23</text>
<text x="171.3" y="69.9">H_A#_24</text>
<text x="171.3" y="71.5">H_A#_25</text>
<text x="142.6" y="73.1">H_D#_23</text>
<text x="142.6" y="74.6">H_D#_24</text>
<text x="142.6" y="76.2">H_D#_25</text>
<text x="142.6" y="77.8">H_D#_26</text>
<text x="171.3" y="73.1">H_A#_26</text>
<text x="171.3" y="74.6">H_A#_27</text>
<text x="171.3" y="76.2">H_A#_28</text>
<text x="171.3" y="77.8">H_A#_29</text>
<text x="142.6" y="79.4">H_D#_27</text>
<text x="142.6" y="80.9">H_D#_28</text>
<text x="142.6" y="82.5">H_D#_29</text>
<text x="171.3" y="79.4">H_A#_30</text>
<text x="171.3" y="80.9">H_A#_31</text>
<text x="142.6" y="84.1">H_D#_30</text>
<text x="142.6" y="85.7">H_D#_31</text>
<text x="142.6" y="87.3">H_D#_32</text>
<text x="142.6" y="88.8">H_D#_33</text>
<text x="168.3" y="85.7">H_ADSTB#_0</text>
<text x="168.3" y="87.2">H_ADSTB#_1</text>
<text x="170" y="88.8">H_VREF_0</text>
<text x="171.7" y="84.1">H_ADS#</text>
<text x="142.6" y="90.4">H_D#_34</text>
<text x="142.6" y="92">H_D#_35</text>
<text x="142.6" y="93.5">H_D#_36</text>
<text x="142.6" y="95.1">H_D#_37</text>
<text x="168.8" y="95.1">H_CPURST#</text>
<text x="169.8" y="93.5">H_BREQ#0</text>
<text x="171.3" y="92">H_BPRI#</text>
<text x="171.6" y="90.4">H_BNR#</text>
<text x="142.6" y="96.7">H_D#_38</text>
<text x="142.6" y="98.3">H_D#_39</text>
<text x="142.6" y="99.8">H_D#_40</text>
<text x="142.6" y="101.4">H_D#_41</text>
<text x="169.8" y="98.3">H_DEFER#</text>
<text x="170.2" y="99.8">H_DPWR#</text>
<text x="170.6" y="101.4">H_DRDY#</text>
<text x="170.7" y="96.7">H_DBSY#</text>
<text x="142.6" y="103">H_D#_42</text>
<text x="142.6" y="104.6">H_D#_43</text>
<text x="142.6" y="106.1">H_D#_44</text>
<text x="142.6" y="107.7">H_D#_45</text>
<text x="169.7" y="106.1">H_DINV#_0</text>
<text x="169.7" y="107.7">H_DINV#_1</text>
<text x="170" y="103">H_VREF_1</text>
<text x="142.6" y="109.3">H_D#_46</text>
<text x="142.6" y="110.9">H_D#_47</text>
<text x="142.6" y="112.4">H_D#_48</text>
<text x="169.7" y="109.3">H_DINV#_2</text>
<text x="169.7" y="110.9">H_DINV#_3</text>
<text x="142.6" y="114">H_D#_49</text>
<text x="142.6" y="115.6">H_D#_50</text>
<text x="142.6" y="117.2">H_D#_51</text>
<text x="142.6" y="118.7">H_D#_52</text>
<text x="168.3" y="114">H_DSTBN#_0</text>
<text x="168.3" y="115.6">H_DSTBN#_1</text>
<text x="168.3" y="117.2">H_DSTBN#_2</text>
<text x="168.3" y="118.7">H_DSTBN#_3</text>
<text x="142.6" y="120.3">H_D#_53</text>
<text x="142.6" y="121.9">H_D#_54</text>
<text x="142.6" y="123.5">H_D#_55</text>
<text x="142.6" y="125">H_D#_56</text>
<text x="168.3" y="121.9">H_DSTBP#_0</text>
<text x="168.3" y="123.5">H_DSTBP#_1</text>
<text x="168.3" y="125">H_DSTBP#_2</text>
<text x="142.6" y="126.6">H_D#_57</text>
<text x="142.6" y="128.2">H_D#_58</text>
<text x="142.6" y="129.8">H_D#_59</text>
<text x="142.6" y="131.3">H_D#_60</text>
<text x="168.3" y="126.6">H_DSTBP#_3</text>
<text x="172.3" y="131.3">H_HIT#</text>
<text x="142.6" y="132.9">H_D#_61</text>
<text x="142.6" y="134.5">H_D#_62</text>
<text x="142.6" y="136.1">H_D#_63</text>
<text x="170.8" y="134.5">H_LOCK#</text>
<text x="171.2" y="132.9">H_HITM#</text>
<text x="142.6" y="139.2">H_XRCOMP</text>
<text x="142.6" y="140.8">H_XSCOMP</text>
<text x="142.6" y="142.4">H_XSWING</text>
<text x="170" y="140.8">H_REQ#_0</text>
<text x="170" y="142.4">H_REQ#_1</text>
<text x="170" y="143.9">H_REQ#_2</text>
<text x="142.6" y="145.5">H_YRCOMP</text>
<text x="142.6" y="147.1">H_YSCOMP</text>
<text x="142.6" y="148.7">H_YSWING</text>
<text x="170" y="145.5">H_REQ#_3</text>
<text x="170" y="147.1">H_REQ#_4</text>
<text x="142.6" y="153.4">H_CLKIN#</text>
<text x="142.6" y="151.8">H_CLKIN</text>
<text x="171.1" y="150.2">H_RS#_0</text>
<text x="171.1" y="151.8">H_RS#_1</text>
<text x="171.1" y="153.4">H_RS#_2</text>
<text x="168.9" y="156.5">H_SLPCPU#</text>
<text x="170.8" y="158.1">H_TRDY#</text>
</g>
<g font-size="1.1">
<text x="29.6" y="1.2">A</text>
<text x="85.7" y="1.2">B</text>
<text x="141.7" y="1.2">C</text>
<text x="197.8" y="1.2">D</text>
<text x="253.9" y="1.2">E</text>
<text x=".4" y="27.8">1</text>
<text x="282.3" y="27.8">1</text>
<text x=".4" y="78.1">2</text>
<text x="282.3" y="78.1">2</text>
<text x=".4" y="128.5">3</text>
<text x="282.3" y="128.5">3</text>
<text x=".4" y="178.9">4</text>
<text x="282.3" y="178.9">4</text>
<text x="29.6" y="204.3">A</text>
<text x="85.7" y="204.3">B</text>
<text x="141.7" y="204.3">C</text>
<text x="197.8" y="204.3">D</text>
<text x="253.9" y="204.3">E</text>
</g>
</svg>
